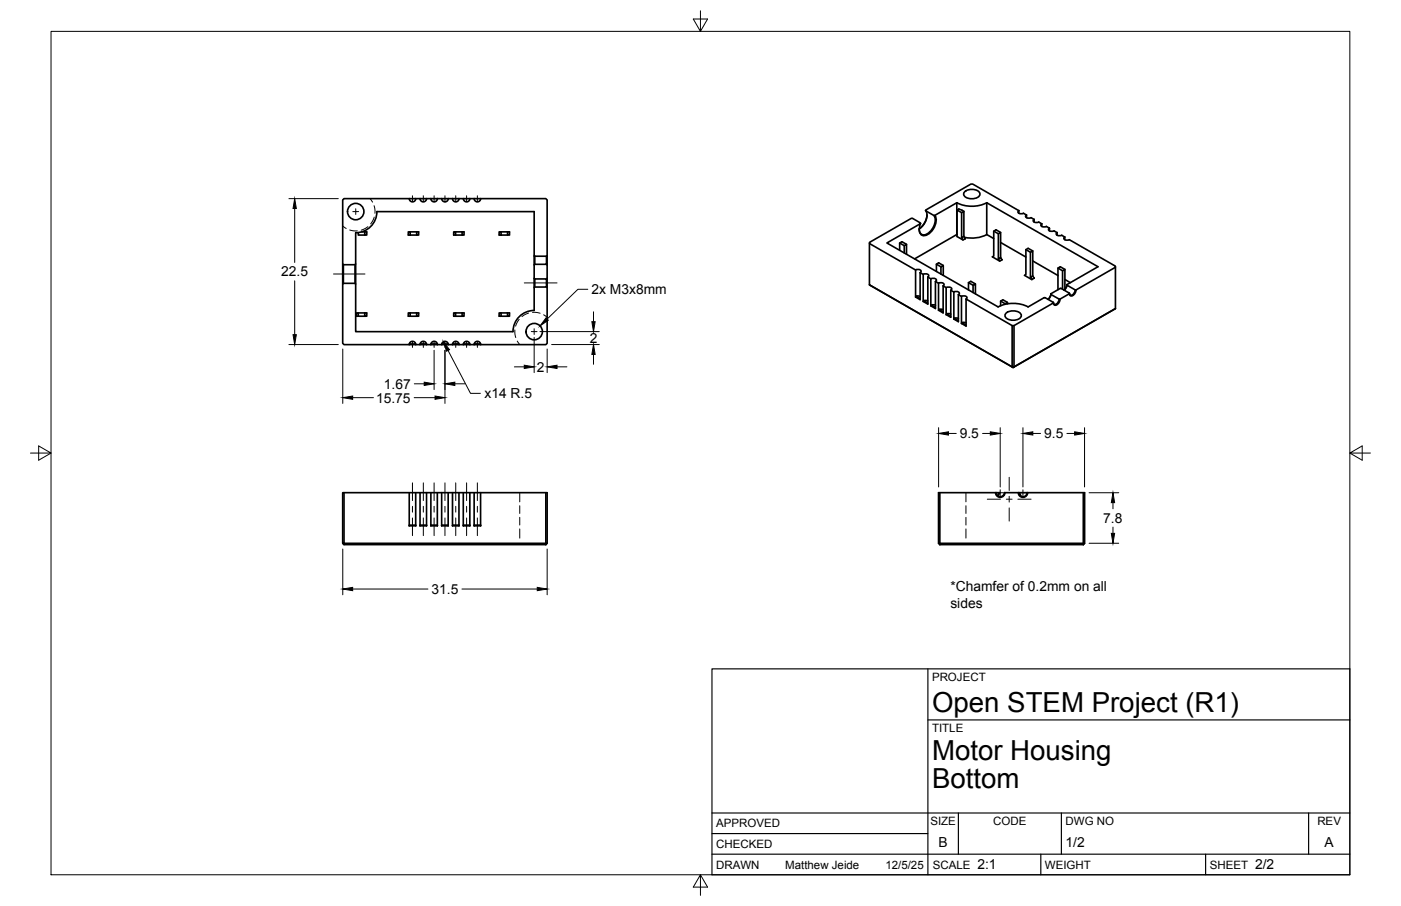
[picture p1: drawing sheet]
<svg xmlns="http://www.w3.org/2000/svg" width="432mm" height="279mm" viewBox="0 0 432 279" stroke-linecap="round" stroke-linejoin="round" font-family="sans-serif">
<!-- layer: Visible -->
<g fill="none" stroke="#000" stroke-width=".51">
<path d="M297.3 59.1a3.5 3.5 0 0 1 4.7 .4 1.58 1.58 0 0 1-1.8 1.8h-1.3a1.44 1.44 0 0 1-1.5-.6 1.44 1.44 0 0 1-.1-1.6zM110.4 71.7v.8h2M111.5 71.5h1.5v1h-.6v-1M126.1 61.2a1.01 1.01 0 0 0 1 1.1 1.01 1.01 0 0 0 1-1.1M126.1 61.3h42.1l.4 .4v17.1M126.1 61.3h-20.1l-.4 .4v19.7l.2 .2h3.6l.2-.2v-9.6a6.6 6.6 0 0 0 6.6-6.6l48.4 .1v13.5M126.4 72.5v-1h-.6v1h2.6M126.4 71.5h2.6v1h-.6v-1M129.5 61.2a1.01 1.01 0 0 0 1 1.1 1.01 1.01 0 0 0 1-1.1M132.8 61.2a1.01 1.01 0 0 0 1 1.1 1.01 1.01 0 0 0 1-1.1M136.1 61.2a1.01 1.01 0 0 0 1 1.1 1.01 1.01 0 0 0 1.1-1.1M139.5 61.2a1.01 1.01 0 0 0 1 1.1 1.01 1.01 0 0 0 1-1.1"/>
<path d="M140.4 72.5v-1h-.6v1h2.6M140.4 71.5h2.6v1h-.6v-1M142.8 61.2a1.01 1.01 0 0 0 1 1.1 1.01 1.01 0 0 0 1-1.1M146.1 61.2a1.01 1.01 0 0 0 1 1.1 1.01 1.01 0 0 0 1-1.1M154.4 72.5v-1h-.6v1h2.6M154.4 71.5h2.6v1h-.6v-1M164.6 78.8l.2 .2v2.5l-.2 .2zM164.8 79h3.6v2.5h-3.6M168.4 79l.2-.2v2.9M268 75.1v12.7M277.3 75l1.4 .8M278.7 78v-2.2l.7-.4v3"/>
<path d="M279.4 75.4l-1.4-.9-.7 .5v2.2M285.3 65a4.5 4.5 0 0 1-2 5.6l1.5-1.6 .7-1.4 .2-1.3M287.8 66.4a4.5 4.5 0 0 1-1.9 5.6 1.52 1.52 0 0 1-1.8 .3 1.52 1.52 0 0 1-.8-1.5M288.1 66.4a4.8 4.8 0 0 1-2.4 6.1 1.67 1.67 0 0 1-2-.3 1.67 1.67 0 0 1-.4-1.9l.4-1.4M294.9 62.5l-6.8 3.9h-.3l-2.5-1.4 13.9-8.2h.6l14.2 8.2v.8M294.9 72.3l-13 7.5M294.9 62.5v9.8M294.9 62.5a10.2 10.2 0 0 0 9.2 0M294.9 72.3l.1 .1M295 64.8l.5-.4 1.6 .8M296.4 73.3l.7-.4 .4 .7-.7 .4zM296.4 65.6l-1.4-.8v8.1l1.8 1.1"/>
<path d="M297.1 72.9v-7.7l-.7 .4v7.7M304.1 62.5l34.3 19.8-9.6 5.5M304.1 72.3l2.2 1.3M304.1 62.5v9.8M304.1 72.3a10.2 10.2 0 0 1-6.8 .9M306.3 71.3l1.4 .8M307.7 79.8l.7-.4 .4 .7-.7 .4zM308.4 71.7l-1.4-.8-.7 .4v7.7l-.4 .2 2.2 1.3M308.4 79.4v-7.7l-.7 .4v7.7M308.4 74.8l7.8 4.5M314 64.9l-.3 .5 .3 .4 .7 .1 .7-.1M315.4 65.8l1 .5v.8"/>
<path d="M316.2 77l1.4 .8M316.4 66.3l-.2 .6 .5 .3 1.1-.1 .9 .6v.8M318.3 77.4l-1.4-.8-.7 .4v7.7l-.4 .2 2.2 1.3M318.7 67.6l-.3 .5 .3 .4 .7 .1 .7-.1 1 .5M321.1 69v.8M321.1 69l-.3 .4 .3 .4 .7 .2 .7-.2M322.5 69.8l.9 .6M323.4 70.4l-.2 .6 .6 .3 1.1-.1 .9 .5v.9M323.4 70.4v.8M325.8 71.7l-.3 .4 .3 .4 .7 .2 .7-.2M327.2 72.6l1 .5M328.2 73.1l-.3 .4 .3 .4 .7 .2 .7-.2 14.2 8.2v.3l-12.1 7"/>
<path d="M328.2 73.1v.8M105.6 81.4v6.2M105.8 81.6v5.8M109.4 81.6v5.8M109.6 81.4v6.2M110.4 97.5v-1h-.6v1h2.6M110.4 96.5h2.6v1h-.6v-1M126.4 97.5v-1h-.6v1h2.6M126.4 96.5h2.6v1h-.6v-1M140.4 97.5v-1h-.6v1h2.6M140.4 96.5h2.6v1h-.6v-1M154.4 97.5v-1h-.6v1h2.6"/>
<path d="M154.4 96.5h2.6v1h-.6v-1M164.6 85.8l.2 .2v2.5l-.2 .2zM164.6 88.7v7a6.5 6.5 0 0 0-6.5 6.6h-48.5v-14.7l-.2-.2h-3.6l-.2 .2v18.3l.4 .4h20.1M164.6 81.7v4.1M164.8 86h3.6v2.5h-3.6M168.4 88.5l.2 .2v17.2l-.4 .4h-42.1M168.4 81.5l.2 .2v4.1l-.2 .2M168.6 85.8v2.9M268 87.8l.2 .2M268 87.8l44.3 25.5M282.2 83.2l.7-.1 .7 .1 .3 .5-.3 .4M282.2 91.6v-8.3l-14.2-8.2v-.3l13.2-7.5 2.5 1.7-10.4 5.9 34.3 19.8a10.2 10.2 0 0 1 9.3 0"/>
<path d="M282.3 91.4l1.3 .7M282.3 91.3l1.3 .1M282.4 91.4l-.2 .2M283.6 84.1l.9 .5M283.6 84.1v8.3l-1.4-.8M284.5 84.6l.8-.2 .7 .2 .3 .4-.3 .4M284.5 84.6v8.4l1.5 .8v-8.4M284.7 92.7l1.3 .8M284.7 92.7l1.3 .1M284.7 92.7l-.2 .2M286 85.4l.9 .6v8.3l1.4 .8v-8.3M286.9 86l.7-.2 .7 .2 .3 .4-.3 .4"/>
<path d="M287.1 94.1l1.2 .7M287.1 94.1l1.2 .1M287.1 94.1l-.2 .2M288.3 86.8l1 .5M288.6 81.5l1.4 .8M289.3 87.3l.7-.1 .7 .1 .3 .4-.3 .5M289.3 87.3v8.4M289.4 95.4l1.3 .8M289.4 95.4l1.3 .1M289.4 95.4l-.1 .3M290 84.5v-2.2l.7-.4v3M290.7 88.2l.9 .5"/>
<path d="M290.7 88.2v8.3l-1.4-.8M290.7 81.9l-1.4-.9-.7 .5v2.2M291.6 88.7v8.3M291.6 88.7l.7-.2 .8 .2 .2 .4-.2 .4M291.8 96.8l1.2 .7M291.8 96.8l1.3 .1M291.8 96.8l-.2 .2M293 89.5l1 .6M293 89.5v8.4l-1.4-.9M294 90l.7-.1 .7 .1 .3 .5-.3 .4M294 90.1v8.3M294.1 98.1l1.3 .8"/>
<path d="M294.1 98.1l1.3 .1M294.1 98.2l-.1 .2M295.4 90.9l.9 .5M295.4 90.9v8.3l-1.4-.8M296.3 91.4l.7-.2 .8 .2 .2 .4-.2 .4M296.3 91.4v8.4l1.5 .8v-8.4M296.5 99.5l1.3 .7M296.5 99.5l1.3 .1M296.5 99.5l-.2 .2M297.8 92.2l14.2 8.2h.5l12.2-7.1-2.9-1.5-4.9 2.9M298.5 87.2l1.4 .8M299.9 90.2v-2.2l.7-.4v3"/>
<path d="M300.6 87.6l-1.4-.8-.7 .4v2.2M308.4 92.9l1.4 .8M310.1 96.6a3.5 3.5 0 0 1 4.6 .3 1.58 1.58 0 0 1-1.8 1.8h-1.3a1.44 1.44 0 0 1-1.5-.5 1.44 1.44 0 0 1 0-1.6zM310.5 93.3l-1.4-.8-.7 .4v1.4M310.5 93.7v-.4l-.7 .5M317.6 85.5l.7-.4 .4 .7-.7 .4zM318.3 85.1v-7.7l-.7 .4v7.7M318.3 80.5l7.8 4.5M323.9 90.6l2.9-1.7 2.8 1.5-2.9 1.8zM323.9 90.6l-.4 1.1-.5 .6 .5-.5 .4-1M326.1 82.7l1.4 .8M326.4 92.2l-.6 1.4a.65 .65 0 0 1-1.1 0v-.3"/>
<path d="M326.7 92.2a1.59 1.59 0 0 1-1.8 1.8l-.2-.6M327.5 89.2v-5.7l.7-.4v6.1M328.2 83.1l-1.4-.8-.7 .4v6.6M328.2 86.2l1.7 1M328.8 87.8v.1M328.8 87.9l2.6 1.5M328.8 87.8l-.3 1.1-.5 .6 .7-.9 .1-.7M331.4 89.4h.3M331.4 89.4l-.6 1.3a.65 .65 0 0 1-1.1 .1l-.1-.4M331.7 89.4a1.59 1.59 0 0 1-1.9 1.7l-.2-.5M343.8 95.2l-.3 .1M343.8 95.2l-31.5 18.1"/>
<path d="M343.8 82.4v12.8M126.1 106.3a1.01 1.01 0 0 1 1-1 1.01 1.01 0 0 1 1 1M126.2 106.1h1.9M129.5 106.3a1.01 1.01 0 0 1 1-1 1.01 1.01 0 0 1 1 1M129.5 106.1h1.9M132.8 106.3a1.01 1.01 0 0 1 1-1 1.01 1.01 0 0 1 1 1M132.8 106.1h2M136.1 106.3a1.01 1.01 0 0 1 1-1 1.01 1.01 0 0 1 1.1 1M136.1 106.1h2M139.5 106.3a1.01 1.01 0 0 1 1-1 1.01 1.01 0 0 1 1 1M139.5 106.1h1.9M142.8 106.3a1.01 1.01 0 0 1 1-1 1.01 1.01 0 0 1 1 1"/>
<path d="M142.8 106.1h2M146.1 106.3a1.01 1.01 0 0 1 1-1 1.01 1.01 0 0 1 1 1M146.2 106.1h1.9M312 113.2h.5l-.2 .1zM312 100.4v12.8M312.5 100.4v12.8M106 151.9v15.7M126.1 151.9v10.3h2v-10.3M129.5 151.9v10.3h2v-10.3M132.8 151.9v10.3h2v-10.3M136.1 151.9v10.3h2v-10.3M139.5 151.9v10.3h2v-10.3"/>
<path d="M142.8 151.9v10.3h2v-10.3M146.1 151.9v10.3h2v-10.3M168.2 151.9v15.7h-62.2M289.7 151.9v15.7h44.2v-15.7M306.8 151.9a1.45 1.45 0 0 0 1.5 1.5 1.45 1.45 0 0 0 1.4-1.5M307 151.9a1.26 1.26 0 0 0 1.3 1.3 1.26 1.26 0 0 0 1.2-1.3h4.5M307 151.9h1.2M307 151.9h-17.7v15.7M307.9 151.9l-.4 1M308.2 151.9l-.5 1.1M313.8 151.9a1.45 1.45 0 0 0 1.5 1.5 1.45 1.45 0 0 0 1.4-1.5M314 151.9a1.26 1.26 0 0 0 1.3 1.3 1.26 1.26 0 0 0 1.2-1.3"/>
<path d="M314 151.9h2.5M314.1 152.1l.3 .7M314.2 151.9l.4 1.1M316.5 151.9h17.8v15.7M105.6 167.6l.4 .4v-.4M106 167.6h-.4v-15.7h63v15.7M106 168h62.2M126.1 162.1l.1-.2h1.9v.2M129.5 162.1v-.2h1.9l.1 .2M132.8 162.1v-.2h2v.2M136.1 162.1v-.2h2v.2M139.5 162.1v-.2h2v.2"/>
<path d="M142.8 161.9h2v.2M142.8 161.9v.2M146.1 162.1l.1-.2h1.9v.2M168.2 167.6h.4l-.4 .4zM289.3 167.6h.4v.4zM289.7 168h44.2M333.9 167.6h.4l-.4 .4z"/>
<circle cx="109.6" cy="65.2" r="2.53"/>
<circle cx="164.6" cy="102.3" r="2.53"/>
</g>
<!-- layer: Hidden -->
<g fill="none" stroke="#000" stroke-width=".31">
<path d="M105.6 69.7l1.1 .8M107.8 70.9l2.3 .3M113.4 69.9l-2.1 1.1M114.1 61.3l.7 1M115.3 63.4l.3 2.4M115.3 67l-1.1 2M160 98.5l-1.1 2.1M162.9 96.5l-2 1.1M164.1 96.3l2.4 .3M167.6 97.1l1 .7M158.7 101.7l.3 2.4M159.4 105.2l.8 1.1"/>
<path d="M160.2 151.9v2.9M160.2 156v2.3M160.2 159.5v2.4M297.7 151.9v2.9M297.7 156v2.3M297.7 159.5v2.4M160.2 163.1v2.8M297.7 163.1v2.8"/>
</g>
<!-- layer: Border -->
<path d="M15.7 9.7h400.3v260.1h-400.3zM215.9 3.3v6.4l-2.2-3.8h4.4l-2.2 3.8M9.4 139.7h6.3l-3.8-2.2v4.4l3.8-2.2M416 139.7l3.8 2.2v-4.4l-3.8 2.2h6.4M215.9 269.8l2.2 3.8h-4.4l2.2-3.8v6.3" fill="none" stroke="#000" stroke-width=".31"/>
<!-- layer: Titleblock -->
<path d="M219.4 206.3h196.6v63.5h-196.6zM286 206.3v63.5M286 222h130M219.4 257.1h66.6M219.4 250.7h196.6M295.4 250.7v12.7M327.1 250.7v12.7M403.3 250.7v12.7M219.4 263.4h196.6M320.8 263.4v6.4M371.6 263.4v6.4" fill="none" stroke="#000" stroke-width=".36"/>
<!-- layer: Smart Centers -->
<g fill="none" stroke="#000" stroke-width=".31">
<path d="M108.7 65.3h1.8M109.6 64.4v1.7M126.2 61.3h1.8M127.1 60.4v1.7M129.6 61.3h1.8M130.5 60.4v1.7M132.9 61.3h1.8M133.8 60.4v1.7M136.2 61.3h1.8M137.1 60.4v1.7M139.6 61.3h1.8M140.5 60.4v1.7"/>
<path d="M142.9 61.3h1.8M143.8 60.4v1.7M146.2 61.3h1.8M147.1 60.4v1.7M102.8 84.5h9.7M161.6 87.2h10.1M126.2 106.3h1.8M127.1 105.4v1.7M129.6 106.3h1.8M130.5 105.4v1.7M132.9 106.3h1.8M133.8 105.4v1.7"/>
<path d="M136.2 106.3h1.8M137.1 105.4v1.7M139.6 106.3h1.8M140.5 105.4v1.7M142.9 106.3h1.8M143.8 105.4v1.7M146.2 106.3h1.8M147.1 105.4v1.7M163.7 102.3h1.8M164.6 101.4v1.7M127.1 148.9v5.5M127.1 156.1v1.8"/>
<path d="M127.1 159.7v5.5M130.5 148.9v5.5M130.5 156.1v1.8M130.5 159.7v5.5M133.8 148.9v5.5M133.8 156.1v1.8M133.8 159.7v5.5M137.1 148.9v5.5M137.1 156.1v1.8M137.1 159.7v5.5M140.5 148.9v5.5M140.5 156.1v1.8"/>
<path d="M140.5 159.7v5.5M143.8 148.9v5.5M143.8 156.1v1.8M143.8 159.7v5.5M147.1 148.9v5.5M147.1 156.1v1.8M147.1 159.7v5.5M304.3 153.9h4.1M307.4 152h1.8M308.3 151v1.8M310.2 153.9h1.7M311 147.2v4.1"/>
<path d="M311 153.1v1.7M311 156.6v4.1M313.7 153.9h4.1M314.4 152h1.8M315.3 151v1.8"/>
</g>
<!-- layer: FD_Dimensions -->
<g fill="none" stroke="#000" stroke-width=".31">
<path d="M89 61.3h15.3M90.8 64.3v16.6M90.8 86.6v16.6M181.2 89.2h-3.1l-9.5 9.2M182.9 96.2v3M89 106.3h15.3M105.6 107.6v16.8M127.7 118.4h3M133.8 108v12.1M137.1 108v16.4M138.1 108.1l6.9 13.2h3.1M140.2 118.4h3"/>
<path d="M158.5 113.1h3.1M164.6 104v10.9M166.4 102.3h18.3M168.6 107.6v7.3M170 106.3h14.7M171.7 113.1h3M182.9 109.3v3.1M108.7 122.6h6.4M127.7 122.6h6.4M289.3 131.9v18.3M292.3 133.7h2.4M302.8 133.7h2.4"/>
<path d="M308.3 131.9v18.3M315.3 131.9v18.3M318.3 133.7h2.4M328.8 133.7h2.4M334.3 131.9v18.3M335.7 152h9.1M343 155v1.9M105.6 169.3v14.1M168.6 169.3v14.1M335.7 167.5h9.1M343 162.6v1.9M108.7 181.7h23.2"/>
<path d="M142.4 181.7h23.2"/>
</g>
<g fill="#000" stroke="#000" stroke-width=".31">
<path d="M90.8 61.3l.5 3h-1zM168.3 98l.7 .7-2.5 1.8zM182.4 99.2h1l-.5 3.1zM90.3 103.2h1l-.5 3.1zM130.7 117.9l3.1 .5-3.1 .5zM136.7 105.4l1.8 2.4-.9 .5zM137.1 118.4l3.1-.5v1zM161.6 112.6l3 .5-3 .5zM168.6 113.1l3.1-.5v1zM182.9 106.3l.5 3h-1zM105.6 122.6l3.1-.5v1zM134.1 122.1l3 .5-3 .5z"/>
<path d="M289.3 133.7l3-.5v1zM305.2 133.2l3.1 .5-3.1 .5zM315.3 133.7l3-.5v1zM331.2 133.2l3.1 .5-3.1 .5zM343 152l.5 3h-1zM342.5 164.5h1l-.5 3zM105.6 181.7l3.1-.6v1.1zM165.6 181.1l3 .6-3 .5z"/>
</g>
<g font-size="8.5">
<text x="287.3" y="219.5">Open STEM Project (R1)</text>
<text x="287.3" y="234.5">Motor Housing</text>
<text x="287.3" y="243.1">Bottom</text>
</g>
<g font-size="4.3">
<text x="86.7" y="85.3">22.5</text>
<text x="182.3" y="90.7">2x M3x8mm</text>
<text x="181.8" y="105.8">2</text>
<text x="118.3" y="119.9">1.67</text>
<text x="165.5" y="114.7">2</text>
<text x="115.9" y="124.1">15.75</text>
<text x="149.3" y="122.8">x14 R.5</text>
<text x="295.8" y="135.1">9.5</text>
<text x="321.8" y="135.1">9.5</text>
<text x="340" y="161.2">7.8</text>
<text x="133" y="183.1">31.5</text>
<text x="292.9" y="182.4">*Chamfer of 0.2mm on all</text>
<text x="292.9" y="187.4">sides</text>
<text x="289.3" y="261.2">B</text>
<text x="328.4" y="261.2">1/2</text>
<text x="408.2" y="261.2">A</text>
<text x="301.2" y="268.1">2:1</text>
<text x="386.8" y="268.1">2/2</text>
</g>
<g font-size="3.5">
<text x="287.3" y="210.1">PROJECT</text>
<text x="287.3" y="225.8">TITLE</text>
<text x="220.7" y="255.2">APPROVED</text>
<text x="286.7" y="254.5">SIZE</text>
<text x="306.1" y="254.5">CODE</text>
<text x="328.4" y="254.5">DWG NO</text>
<text x="406" y="254.5">REV</text>
<text x="220.7" y="261.5">CHECKED</text>
<text x="220.7" y="267.9">DRAWN</text>
<text x="242" y="267.9">Matthew Jeide</text>
<text x="272.9" y="267.9">12/5/25</text>
<text x="287.5" y="267.9">SCALE</text>
<text x="322.1" y="267.9">WEIGHT</text>
<text x="372.9" y="267.9">SHEET</text>
</g>
</svg>
